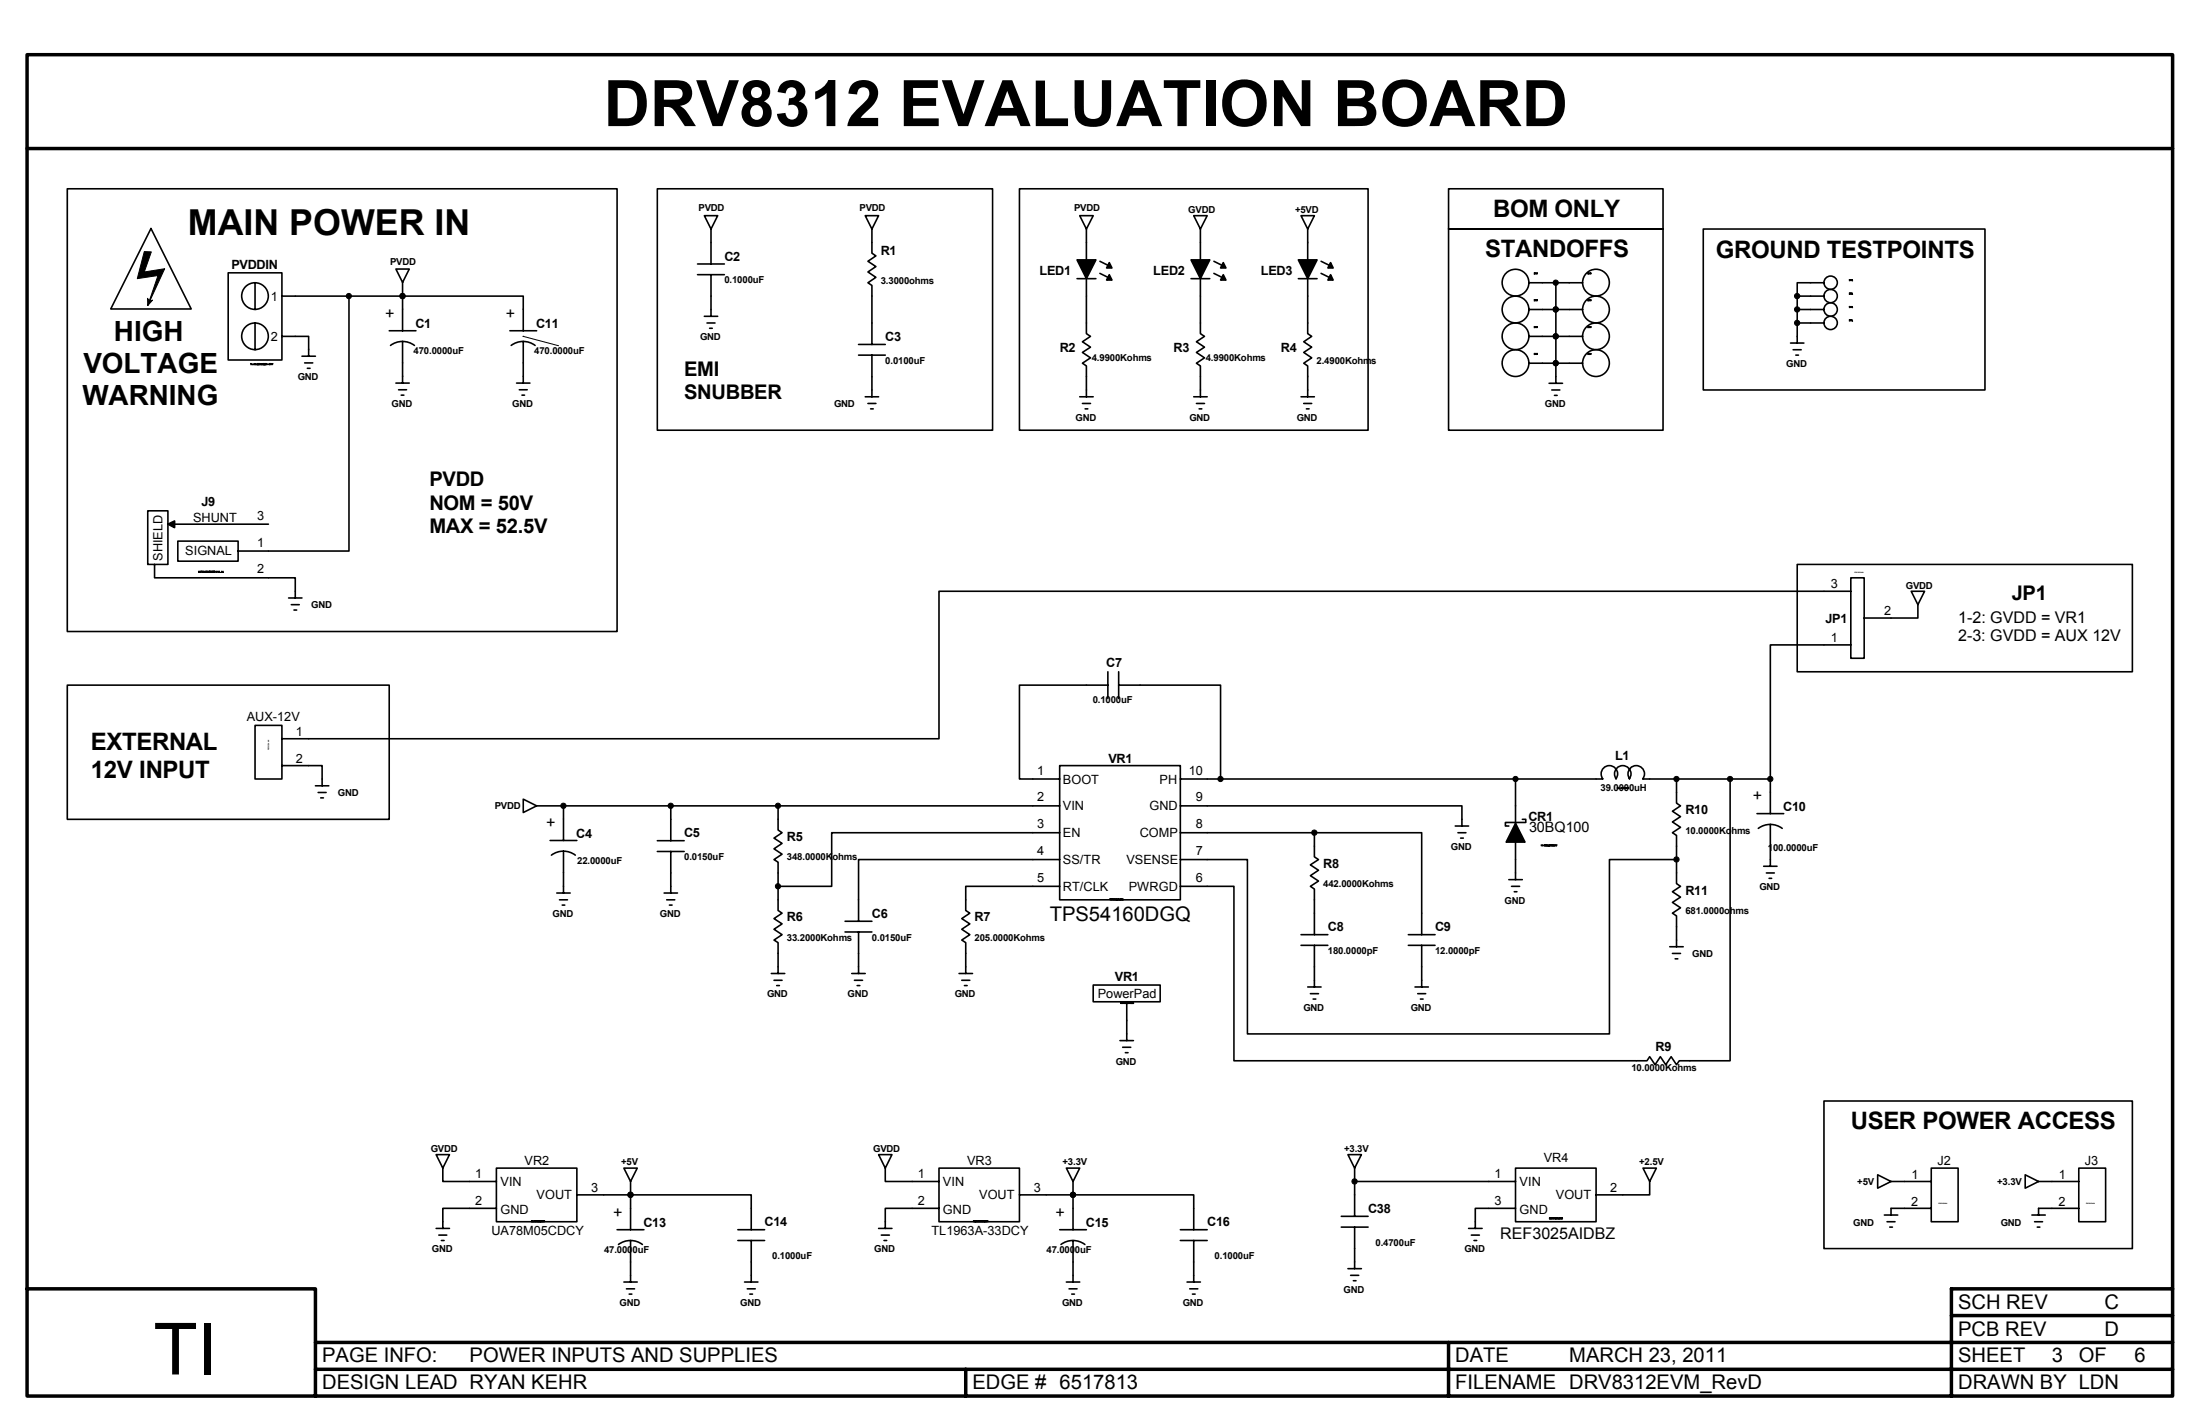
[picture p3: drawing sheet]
<svg xmlns="http://www.w3.org/2000/svg" width="432mm" height="279mm" viewBox="0 0 432 279" stroke-linecap="round" stroke-linejoin="round" font-family="sans-serif">
<g fill="none" stroke="#000" stroke-width=".32">
<path d="M13.2 37h107.9v86.9h-107.9zM129 37h65.8v47.4h-65.8zM200.1 37h68.4v47.4h-68.4zM284.3 37h42.1v7.9h-42.1zM29.6 44.8l7.9 15.8h-15.8zM44.8 53.5h10.5v17.1h-10.5zM50.1 55.5v5.2M55.3 58.1h47.4v6.8M68.5 58.1v50h-21.8M77.7 52.8h2.6l-1.3 2.6zM79 55.4v9.5M136.9 51.8h5.3"/>
<path d="M136.9 53.9h5.3M138.2 42.3h2.7l-1.3 2.6zM139.6 53.9v8.2h-1.4M139.6 44.9v6.9M169.8 42.3h2.6l-1.3 2.6zM171.1 44.9v4.8l.8 .5-1.6 1.1 1.6 1-1.6 1.1 1.6 1-1.6 1.1 .8 .5v11.6M211.4 54.7h3.7M211.9 42.3h2.7l-1.4 2.6zM213.2 44.9v20.6l.8 .5-1.6 1.1 1.6 1-1.6 1.1 1.6 1-1.6 1.1 .8 .5v6.1h-1.3M215.9 51.3l2.1 1M215.9 53.6l2.1 1.1M233.8 54.7h3.6"/>
<path d="M234.3 42.3h2.6l-1.3 2.6zM235.6 44.9v20.6l.8 .5-1.6 1.1 1.6 1-1.6 1.1 1.6 1-1.6 1.1 .8 .5v6.1h-1.3M238.3 51.3l2 1M238.3 53.6l2 1.1M254.8 54.7h3.7M255.4 42.3h2.6l-1.3 2.6zM256.7 44.9v20.6l.8 .5-1.6 1.1 1.6 1-1.6 1.1 1.6 1-1.6 1.1 .8 .5v6.1h-1.3M259.3 51.3l2.1 1M259.3 53.6l2.1 1.1M284.3 44.9h42.1v39.5h-42.1zM300.1 55.5h5.3M310.6 55.5h-5.2v5.2h5.2"/>
<path d="M334.3 44.9h55.3v31.6h-55.3zM352.7 58.1h5.3M358 55.5h-5.3v11.8h-1.3M50.1 63.4v5.2M55.3 66h5.3v3.9h-1.3M59.8 71.2h1.6M60.3 72.3h.6M60.6 69.9h1.3M76.4 64.9h5.2M76.6 67.8a3.9 3.9 0 0 1 4.7 0M78.2 76.5h1.6M78.7 77.5h.6"/>
<path d="M79 67v8.2h-1.3M79 75.2h1.3M100.1 64.9h5.2M100.3 67.8a3.9 3.9 0 0 1 4.7 0M101.9 76.5h1.6M102.4 77.5h.6M102.7 67v8.2h-1.3M102.7 75.2h1.3M138.8 63.4h1.5M139.3 64.4h.5M139.6 62.1h1.3M168.5 67.6h5.3"/>
<path d="M168.5 69.7h5.3M170.3 79.2h1.6M171.1 69.7v8.2h-1.3M171.1 77.9h1.3M212.4 79.2h1.6M213.2 77.9h1.4M234.8 79.2h1.6M235.6 77.9h1.3M255.9 79.2h1.6M256.7 77.9h1.3M300.1 60.7h5.3v14.5h-1.4M300.1 71.3h10.5"/>
<path d="M300.1 66h10.5M304.6 76.5h1.6M305.1 77.6h.5M305.4 75.2h1.3M351.9 68.6h1.6M352.5 69.7h.5M352.7 63.4h5.3M352.7 60.7h5.3M352.7 67.3h1.4M170.9 80.2h.5M213 80.2h.5M235.4 80.2h.5"/>
<path d="M256.4 80.2h.5M29 100.2h4v10.5h-4zM30.3 110.7v2.7h27.7v3.9h-1.4M33 102.8h19.7M34.9 106.2h11.8v3.9h-11.8zM57.2 118.6h1.5M57.7 119.7h.5M58 117.3h1.3M352.7 110.7h65.8v21.1h-65.8zM363.3 113.4h2.6v15.8h-2.6zM363.3 116h-179v28.9h-129M375.1 116h2.6l-1.3 2.6z"/>
<path d="M376.4 118.6v2.7h-10.5M13.2 134.4h63.2v26.4h-63.2zM217.4 134.4h-17.3v18.4h7.9M217.4 131.8v5.3M219.6 134.4h20v18.4M219.6 131.8v5.3M363.3 126.5h-15.8v26.3h-25M50.1 142.3h5.2v10.5h-5.2zM55.3 150.2h7.9v4h-1.3M62.4 155.5h1.6M62.9 156.5h.6M63.2 154.2h1.3"/>
<path d="M102.7 156.8l2.6 1.3-2.6 1.3zM105.3 158.1h102.7M110.6 158.1v6.8M131.7 158.1v6.9M152.7 158.1v4.8l.8 .5-1.6 1 1.6 1.1-1.6 1 1.6 1.1-1.6 1.1 .8 .5v9.4l.8 .6-1.6 1 1.6 1.1-1.6 1 1.6 1.1-1.6 1 .8 .6v6h-1.3M208 150.2h23.7v26.4h-23.7zM231.7 158.1h55.2v4h-1.3M231.7 152.8h82.9M297.5 152.8v19.8h-1.4M314.6 152.8a1.61 1.61 0 0 1 .2-2.2 1.61 1.61 0 0 1 2.2 0 1.61 1.61 0 0 1 .2 2.2M317.2 152.8a1.61 1.61 0 0 1 .2-2.2 1.61 1.61 0 0 1 2.2 0 1.61 1.61 0 0 1 .2 2.2M319.8 152.8a1.61 1.61 0 0 1 .3-2.2 1.61 1.61 0 0 1 2.1 0 1.61 1.61 0 0 1 .2 2.2"/>
<path d="M329.1 152.8v4.8l.7 .5-1.5 1.1 1.5 1-1.5 1.1 1.5 1-1.5 1.1 .8 .5v9.5l.7 .5-1.5 1.1 1.5 1-1.5 1.1 1.5 1-1.5 1.1 .8 .5v6.1h-1.4M339.6 152.8v55.3h-10l-.5 .8-1.1-1.6-1.1 1.6-1-1.6-1.1 1.6-1-1.6-.5 .8h-81.1v-34.2h-10.5M344.8 159.6h5.3M347.5 152.8v6.8M108 164.9h5.2M108.2 167.8a3.9 3.9 0 0 1 4.7 0M109.8 176.6h1.6M110.3 177.6h.5M110.6 167v8.2h-1.3M110.6 175.2h1.3M129 165h5.3M129 167.1h5.3"/>
<path d="M130.9 176.6h1.5M131.4 177.6h.5M131.7 167.1v8.1h-1.4M131.7 175.2h1.3M208 163.4h-44.8v10.5h-10.5M208 173.9h-18.5v4.7l.9 .6-1.6 1 1.6 1.1-1.6 1 1.6 1.1-1.6 1 .7 .6v6h-1.3M208 168.7h-39.5v12.1M231.7 168.7h13.1v34.2h71.1v-34.2h13.2M231.7 163.4h47.3v20M258 163.4v4.7l.8 .6-1.6 1 1.6 1.1-1.6 1 1.6 1.1-1.6 1 .8 .5v9M286.2 163.4h1.5M286.7 164.4h.5"/>
<path d="M286.9 162.1h1.3M296.7 173.9h1.6M297.2 175h.5M297.5 172.6h1.3M298.8 160.8h.7v.6h-4v.7h.6M345.1 162.5a3.9 3.9 0 0 1 4.7 0M346.7 171.3h1.6M347.2 172.3h.5M347.5 161.8v8.2h-1.3M347.5 170h1.3M151.9 192.3h1.6M152.4 193.4h.6"/>
<path d="M152.7 191h1.3M165.9 180.8h5.2M165.9 182.9h5.2M167.7 192.3h1.6M168.2 193.4h.6M168.5 182.9v8.1h-1.3M168.5 191h1.3M188.8 192.3h1.6M189.3 193.4h.5M189.5 191h1.4M214.6 193.3h13.1v3.3h-13.1zM221.1 196.6v7.6h-1.3"/>
<path d="M255.4 183.4h5.2M255.4 185.5h5.2M257.2 195h1.6M257.7 196h.6M258 185.5v8.2h-1.3M258 193.7h1.3M276.4 183.4h5.3M276.4 185.5h5.3M278.3 195h1.5M278.8 196h.5M279 185.5v8.2h-1.3M279 193.7h1.4"/>
<path d="M328.3 187.1h1.5M328.8 188.1h.5M329.1 185.8h1.3M220.3 205.5h1.6M220.9 206.5h.5M221.1 204.2h1.4M358 216h60.5v29h-60.5zM85.6 226.5h2.6l-1.3 2.7zM86.9 229.2v2.6h10.5M97.4 229.2h15.8v10.5h-15.8zM97.4 237.1h-10.5v3.9h-1.3M113.2 234.4h34.2v6.9"/>
<path d="M122.4 229.2h2.7l-1.3 2.6zM123.8 231.8v9.5M172.4 226.5h2.7l-1.3 2.7zM173.8 229.2v2.6h10.5M184.3 229.2h15.8v10.5h-15.8zM184.3 237.1h-10.5v3.9h-1.4M200.1 234.4h34.2v6.9M209.3 229.2h2.6l-1.3 2.6zM210.6 231.8v9.5M263.2 238.7h5.3M264.6 226.5h2.6l-1.3 2.7zM265.9 229.2v9.5"/>
<path d="M265.9 231.8h31.6M297.5 229.2h15.8v10.5h-15.8zM297.5 237.1h-7.9v3.9h-1.4M322.5 229.2h2.6l-1.3 2.6zM323.8 231.8v2.6h-10.5M368.5 230.5l2.7 1.3-2.7 1.3zM370.4 239.7h1.5M371.2 231.8h7.9M371.2 238.4h1.3M379.1 229.2h5.2v10.5h-5.2zM379.1 237.1h-7.9v1.3h-1.4M397.5 230.5l2.6 1.3-2.6 1.3z"/>
<path d="M399.3 239.7h1.6M400.1 231.8h7.9M400.1 238.4h1.3M408 229.2h5.3v10.5h-5.3zM408 237.1h-7.9v1.3h-1.3M86.1 242.3h1.6M86.6 243.4h.6M86.9 241h1.3M121.1 241.3h5.3M121.4 244.2a3.9 3.9 0 0 1 4.7 0M123 252.9h1.5M123.5 253.9h.5"/>
<path d="M123.8 243.4v8.1h-1.4M123.8 251.5h1.3M144.8 243.4h5.3M144.8 241.3h5.3M146.7 252.9h1.5M147.2 253.9h.5M147.4 243.4v8.1h-1.3M147.4 251.5h1.4M173 242.3h1.6M173.5 243.4h.5M173.8 241h1.3M208 241.3h5.2"/>
<path d="M208.2 244.2a3.9 3.9 0 0 1 4.7 0M209.8 252.9h1.6M210.4 253.9h.5M210.6 243.4v8.1h-1.3M210.6 251.5h1.3M231.7 243.4h5.2M231.7 241.3h5.2M233.5 252.9h1.6M234 253.9h.6M234.3 243.4v8.1h-1.3M234.3 251.5h1.3M263.2 240.8h5.3"/>
<path d="M265.1 250.2h1.6M265.6 251.3h.5M265.9 240.8v8.1h-1.3M265.9 248.9h1.3M288.8 242.3h1.6M289.3 243.4h.5M289.6 241h1.3M370.9 240.8h.5M399.9 240.8h.5"/>
<circle cx="50" cy="58.1" r="2.62"/>
<circle cx="297.5" cy="55.5" r="2.63"/>
<circle cx="313.2" cy="55.5" r="2.63"/>
<circle cx="359.3" cy="55.5" r="1.31"/>
<circle cx="359.3" cy="58.1" r="1.31"/>
<circle cx="50" cy="66" r="2.62"/>
<circle cx="297.5" cy="60.7" r="2.63"/>
<circle cx="297.5" cy="71.2" r="2.63"/>
<circle cx="297.5" cy="66" r="2.62"/>
<circle cx="313.2" cy="60.7" r="2.63"/>
<circle cx="313.2" cy="71.2" r="2.63"/>
<circle cx="313.2" cy="66" r="2.62"/>
<circle cx="359.3" cy="60.7" r="1.31"/>
<circle cx="359.3" cy="63.4" r="1.31"/>
</g>
<g fill="#000" stroke="#000" stroke-width=".2">
<path d="M28.3 49.4h1.4l-1.4 4 4-.7-3.3 7.2 2-5.8-4.1 .6z" fill-rule="evenodd"/>
<path d="M29 58.5l.3 .6 .7-.2-1 1z" fill-rule="evenodd"/>
<circle cx="68.5" cy="58.1" r=".52"/>
<circle cx="79" cy="58.1" r=".52"/>
<circle cx="305.3" cy="55.5" r=".52"/>
<circle cx="352.7" cy="58.1" r=".52"/>
<circle cx="305.3" cy="71.3" r=".52"/>
<circle cx="305.3" cy="66" r=".52"/>
<circle cx="305.3" cy="60.7" r=".52"/>
<circle cx="352.7" cy="63.4" r=".52"/>
<circle cx="352.7" cy="60.7" r=".52"/>
<circle cx="110.6" cy="158.1" r=".52"/>
<circle cx="131.6" cy="158.1" r=".52"/>
<circle cx="152.7" cy="158.1" r=".52"/>
<circle cx="239.6" cy="152.8" r=".52"/>
<circle cx="297.5" cy="152.8" r=".51"/>
<circle cx="329" cy="152.8" r=".52"/>
<circle cx="339.6" cy="152.8" r=".52"/>
<circle cx="347.5" cy="152.8" r=".52"/>
<circle cx="152.7" cy="173.9" r=".52"/>
<circle cx="258" cy="163.4" r=".52"/>
<circle cx="329" cy="168.6" r=".52"/>
<circle cx="123.7" cy="234.4" r=".52"/>
<circle cx="210.6" cy="234.4" r=".52"/>
<circle cx="265.9" cy="231.8" r=".52"/>
</g>
<g fill="#000" stroke="#000" stroke-width=".32">
<path d="M211.4 51h3.7l-1.9 3.7z" fill-rule="evenodd"/>
<path d="M217.7 51.5l.5 1.1h-1z" fill-rule="evenodd"/>
<path d="M217.7 53.9l.5 1h-1z" fill-rule="evenodd"/>
<path d="M233.8 51h3.6l-1.8 3.7z" fill-rule="evenodd"/>
<path d="M240.1 51.5l.5 1.1h-1z" fill-rule="evenodd"/>
<path d="M240.1 53.9l.5 1h-1z" fill-rule="evenodd"/>
<path d="M254.8 51h3.7l-1.8 3.7z" fill-rule="evenodd"/>
<path d="M261.2 51.5l.5 1.1h-1.1z" fill-rule="evenodd"/>
<path d="M261.2 53.9l.5 1h-1.1z" fill-rule="evenodd"/>
<path d="M33 102.8l1.3-.6v1.3z" fill-rule="evenodd"/>
<path d="M297.5 161.5l1.8 3.7h-3.7z" fill-rule="evenodd"/>
</g>
<g fill="none" stroke="#000" stroke-width=".2">
<path d="M301.1 58.8l.1 .3M301.1 53.6l.1 .2M301.3 53.6v.2zM301.3 58.8v.3zM301.5 58.8v.1M301.5 58.9v.2M301.5 53.5v.1M301.5 53.6v.2M301.7 53.6v.2zM301.7 58.8v.3zM311.6 58.8l.1 .3M311.6 53.6l.1 .2"/>
<path d="M311.8 53.6v.2zM311.8 58.8v.3zM312 58.8v.1M312 58.9h.1l-.1 .2M312 53.5v.1M312 53.6h.1l-.1 .2M312.2 53.6l.1 .2zM312.3 58.8v.3zM363.1 54.8l-.2 .3M363.1 57.5h-.2l.2 .2h-.2M363.1 54.9l.1 .2zM363.2 57.5v.2z"/>
<path d="M363.3 54.9l.1 .2zM363.4 57.5v.2zM363.5 54.9l.1 .2M363.5 57.5l.1 .2M49.2 71.3h.1M49.2 71.3v.3M49.4 71.5l.1-.1h-.1l.1 .2M49.7 71.5l-.1-.1v.2M49.8 71.6v-.2h.2v.2M49.8 71.4v.2M50.1 71.3v.3M50.1 71.6v-.2l.1 .2"/>
<path d="M50.3 71.4h.1v.2zM50.4 71.5v.1M50.5 71.4h.1M50.6 71.6h-.1v-.3l.1 .3M50.6 71.3l.1 .3zM50.7 71.4h.1l-.1-.1v.3h.1l-.1-.2M50.9 71.3v.3M50.9 71.3h-.1l.1 .1-.1 .2M51.1 71.4h.1l-.1 .2zM51.1 71.3v.3zM51.3 71.3v.3zM51.4 71.4h-.1l.1 .2"/>
<path d="M51.4 71.3v.3M51.5 71.5v.1M51.5 71.4l-.1 .1M51.6 71.3l-.1 .3M51.9 71.5l-.2 .1 .1-.2-.2-.1 .2 .1-.2 .2h.2M51.9 71.3l.1 .3zM52 71.4l.1 .2M52.2 71.3h-.1l.1 .1-.1 .2M52.2 71.4h-.1l.1 .2-.1-.1M52.3 71.6l.1-.3 .1 .3M52.3 71.5h.1M52.6 71.5h.1"/>
<path d="M52.8 71.4l.1 .2M53.1 71.3h-.1l.1 .3h-.1M53.2 71.4l.1 .2zM53.4 71.3l.1 .3 .1-.3M102.7 66l6.9 1.8M301.1 64.1l.1 .2M301.1 69.4l.1 .2M301.3 69.4v.2zM301.3 64.1v.2zM301.5 64.1v.1M301.5 64.2v.1M301.5 69.3v.1"/>
<path d="M301.5 69.4v.2M301.7 69.4v.2zM301.7 64.1v.2zM311.6 64.1l.1 .2M311.6 69.4l.1 .2M311.8 69.4v.2zM311.8 64.1v.2zM312 64.1v.1M312 64.2h.1l-.1 .1M312 69.3v.1M312 69.4h.1l-.1 .2M312.2 69.4l.1 .2z"/>
<path d="M312.3 64.1v.2zM363.1 60.1l-.2 .3M363.1 62.7l-.2 .3M363.2 60.1v.3zM363.2 62.7v.3zM363.4 60.1v.3zM363.4 62.7v.3zM363.5 60.2l.1 .2M363.5 62.8l.1 .2M39.1 112.1h-.2l.2 .2h-.2M39.2 112.1v.2l.1-.2M39.4 112.1v.2"/>
<path d="M39.6 112.1h.1M39.6 112.1v.2M39.9 112.1h-.1v.2h.1M40 112.1v.2M40 112.2h.1M40.1 112.1v.2M40.4 112.1h-.1v.2h.1M40.4 112.2l.1-.1h-.1v.2M40.5 112.1h.1l-.1 .2zM40.6 112.2v.1M40.7 112.3v-.2l.2 .2-.1-.2-.1 .2M40.7 112.2h.2"/>
<path d="M41 112.2h.1M41 112.2l.1-.1h-.1v.2M41.1 112.1h-.1v.2M41.2 112.1h.1M41.2 112.1v.2M41.3 112.1h-.1v.2h.1M41.4 112.1h.1l-.1 .2M41.6 112.1l.1 .2v-.2l-.1 .1v-.1v.2M41.8 112.1v.2M41.8 112.1h.2l-.2 .2h.2v-.2l.1 .2v-.2l.1 .2M42.1 112.1v.2M42.2 112.1l-.1 .2"/>
<path d="M42.3 112.2h.1M42.5 112.2l.1-.1h-.1v.2M42.7 112.1l.1 .2 .1-.2M43 112.2l.1-.1h-.1v.2M43.1 112.2v.1M43.3 112.3h.1M43.5 112.1l.1 .2M43.7 112.3h.1M43.8 112.1l.1 .2M317.4 154.6h.1M317.5 154.5h-.1l.1 .2M317.6 154.5l.1 .2"/>
<path d="M317.8 154.5l.1 .2M318 154.6h.1M318.3 154.5h-.1l.1 .2M318.4 154.5h.1M318.5 154.5v.2M318.6 154.5l.1 .2 .1-.2M318.9 154.5v.1M318.9 154.6h.1l-.1 .1M319.2 154.6l-.1-.1h.1l-.1 .2M319.3 154.5l.1 .2zM319.5 154.7v-.2l.1 .1 .1-.1v.2M217.8 176.3h.3"/>
<path d="M217.9 176.3v.3M218 176.6v-.3l.1 .3M218.2 176.5l.2-.2-.3 .3M218.4 176.6v-.3v.2l.1-.2v.3M218.6 176.4h-.1l.1 .2h-.1M218.7 176.4h-.1l.1 .2h-.1M218.8 176.3l-.1 .3M218.9 176.3l.1 .3zM219 176.3l-.1 .3h.1M219 176.5v.1M219.1 176.5l.1-.2-.1 .3M219.1 176.4l.1 .2"/>
<path d="M219.3 176.4l.1 .2M219.4 176.3v.3h.1l-.1-.1M219.5 176.4l.1 .2zM219.7 176.3l.1 .3zM219.7 176.5h.1M219.9 176.3l.1 .3zM220 176.3l-.1 .3 .1-.2M220.2 176.3l.1 .3zM220.2 176.3h-.1l.1 .3-.1-.2M220.2 176.6h.1M220.3 176.3l.2 .3zM220.4 176.6h.1"/>
<path d="M302.5 165.8v.2l.1-.2M302.8 165.8h-.1l.1 .2h-.1M302.9 165.9h.1M303 165.8v.2l.1-.2 .1 .1M303.1 165.9h.2l-.2 .1M303.2 165.8v.2M303.4 165.8v.2zM303.5 165.8h-.1l.1 .2h-.1M303.6 165.8v.2M303.6 165.9l.1 .1h-.1v-.2l.1 .1M303.7 165.8v.2M303.8 165.8l.1 .2z"/>
<path d="M303.8 166l.1-.2 .1 .2M303.8 165.9h.1M303.8 166h.1M304 165.8v.2l.1-.1M304.1 165.8v.1l.1-.1M304.2 165.8v.2zM304.4 166h.1M304.5 165.8v.2zM304.6 165.8h.1M304.7 165.8h-.1l.1 .2h-.1M304.7 165.8v.2M304.8 165.9l.1-.1-.1 .2"/>
<path d="M304.9 165.9v.1v-.2l-.1 .1v-.1v.2M305.1 165.9l.1-.1-.1 .2M305.2 165.8h-.1l.1 .2M305.3 165.9l.1-.1-.1 .2h.1v-.1M305.5 165.9h.1M305.6 165.8l-.1 .2M219.9 196.7h.3M219.9 196.7v.2M220.1 196.7l-.1 .2M220.1 196.7v.2M220.3 196.8l.1-.1-.2 .2M220.4 196.9v-.2l.1 .1 .1-.1v.2"/>
<path d="M220.6 196.7h-.1l.1 .2h-.1M220.8 196.7h-.1l.1 .2h-.1M220.9 196.7l-.1 .2M220.9 196.7l.1 .2zM221 196.7v.2h.1M221.1 196.8v.1M221.1 196.8l.1-.1-.1 .2M221.2 196.7l.1 .2M221.3 196.7l.1 .2M221.4 196.7v.2h.1l-.1-.1M221.6 196.7v.2zM221.8 196.7v.2z"/>
<path d="M221.8 196.8h.1M222 196.7v.2zM222.1 196.7l-.1 .2v-.1M222.2 196.7l.2 .2zM222.2 196.7h-.1l.1 .2v-.1M222.3 196.9h.1M222.4 196.7l.1 .2zM222.5 196.9h.1M104.3 239.5h.2l-.1 .3M104.4 239.5l-.1 .3M104.5 239.8l.1-.3v.3M104.5 239.6h.1"/>
<path d="M104.8 239.5h.1v.3M104.9 239.5h-.1l.1 .3-.1-.1M105 239.5l.1 .3zM105.1 239.5l.1 .3zM105.2 239.8v-.3l.1 .1 .1-.1v.3M105.3 239.5h.1M105.3 239.5v.3M105.5 239.5l.1 .3M105.5 239.5v.3zM105.7 239.5l.1 .3M105.8 239.5l-.1 .3M105.9 239.5h.1l-.1 .3"/>
<path d="M106 239.5h-.1l.1 .3M106.1 239.5v.3zM106.1 239.6h.1M106.3 239.5l.1 .3zM106.4 239.5h-.1l.1 .3M106.5 239.5l.1 .1 .1-.1h-.1l.1 .3M106.6 239.6v.2M106.7 239.5l.1 .1 .1-.1M106.7 239.6l.1-.1-.1 .3M106.8 239.6v.2M191 239.5h.3v.3M191.1 239.5v.3"/>
<path d="M191.2 239.5v.3M191.2 239.5l.1 .3M191.5 239.5l.1 .3h-.1M191.7 239.6l-.1-.1h.1l-.1 .3M191.8 239.5h-.1l.1 .3-.1-.1M191.9 239.5l-.1 .3 .1-.1-.1-.1M191.9 239.5l.1 .3zM192 239.5l.1 .1M192 239.6h.1l-.1 .2M192.1 239.5h.1M192.2 239.5v.3M192.2 239.8l.1-.3 .1 .3"/>
<path d="M192.2 239.6h.1M192.3 239.5l.1 .3M192.5 239.6h.1M192.6 239.5l.1 .3M192.7 239.5l.2 .1-.1 .2M192.7 239.6h.1l-.1 .2M192.8 239.5v.1M192.9 239.5l.1 .1M192.9 239.6v.2M193 239.6h.1M193.1 239.5l.1 .3zM193.2 239.5v.3z"/>
<path d="M193.4 239.5h-.1l.1 .3M193.6 239.5l.1 .1 .1-.1M193.6 239.6v.2M193.7 239.6v.2M193.7 239.5l-.1 .1-.2-.1 .1 .3M193.8 239.6l.1-.1-.1 .3M193.9 239.6v.2M304.1 239.1h.1l-.1-.2v.3v-.3h.2l-.1 .3M304.2 239.1v.1M304.3 239h.1M304.4 238.9l-.1 .3h.2l.1-.3M304.5 239h.1"/>
<path d="M304.7 239h-.1l.1 .2-.1-.1M304.7 238.9l.1 .1M304.7 239h.1l-.1 .2M304.9 238.9l.1 .3zM304.9 239l.1 .2zM305.1 238.9h.1M305.2 239l.1 .2M305.2 238.9v.3M305.3 239l.1 .2M305.4 238.9l-.1 .3M305.5 238.9l.1 .1M305.5 239l.1 .2h-.1l.1-.3 .1 .3"/>
<path d="M305.5 239.1h.1M305.7 238.9v.3M305.7 239.1h.1M305.9 238.9l.1 .3zM306.1 239l.1-.1-.1 .3h.1l.1-.2-.1-.1 .1 .3-.1-.2M306.4 238.9l.1 .3M306.6 239h.1l-.1 .2M306.6 238.9v.3M306.7 238.9l-.1 .1"/>
</g>
<path d="M5.3 10.7h421.1v263.2h-421.1zM5.3 29.1h421.1M5.3 252.9h56.6v21M383 258.1h43.4M426.4 252.9h-43.4v21M61.9 263.4h364.5M61.9 268.7h364.5M189.5 268.7v5.2M284.3 263.4v10.5" fill="none" stroke="#000" stroke-width=".68"/>
<text font-size="14.1" x="30.1" y="269.7">TI</text>
<text font-size="12.6" x="118.5" y="24.7">DRV8312 EVALUATION BOARD</text>
<text font-size="7" x="36.9" y="46">MAIN POWER IN</text>
<g font-size="5.5">
<text x="22.4" y="66.8">HIGH</text>
<text x="16.4" y="73.1">VOLTAGE</text>
<text x="16.2" y="79.4">WARNING</text>
</g>
<g font-size="4.7">
<text x="293.1" y="42.6">BOM ONLY</text>
<text x="291.5" y="50.5">STANDOFFS</text>
<text x="336.8" y="50.5">GROUND TESTPOINTS</text>
<text x="17.8" y="147.2">EXTERNAL</text>
<text x="17.8" y="152.6">12V INPUT</text>
<text x="363.3" y="221.6">USER POWER ACCESS</text>
</g>
<g font-size="4">
<text x="134.3" y="73.7">EMI</text>
<text x="134.3" y="78.2">SNUBBER</text>
<text x="84.3" y="95.4">PVDD</text>
<text x="84.3" y="100">NOM = 50V</text>
<text x="84.3" y="104.5">MAX = 52.5V</text>
<text x="394.8" y="117.7">JP1</text>
<text x="206" y="180.6">TPS54160DGQ</text>
<text x="384.3" y="256.8">SCH REV</text>
<text x="413.1" y="256.8">C</text>
<text x="384.3" y="262.1">PCB REV</text>
<text x="413.1" y="262.1">D</text>
<text x="63.2" y="267.3">PAGE INFO:</text>
<text x="92.2" y="267.3">POWER INPUTS AND SUPPLIES</text>
<text x="285.6" y="267.3">DATE</text>
<text x="308" y="267.3">MARCH 23, 2011</text>
<text x="384.3" y="267.3">SHEET</text>
<text x="402.7" y="267.3">3</text>
<text x="408" y="267.3">OF</text>
<text x="419" y="267.3">6</text>
<text x="63.2" y="272.6">DESIGN LEAD RYAN KEHR</text>
<text x="190.9" y="272.6">EDGE # 6517813</text>
<text x="285.6" y="272.6">FILENAME DRV8312EVM_RevD</text>
<text x="384.3" y="272.6">DRAWN BY LDN</text>
</g>
<g font-size="3.2">
<text x="75.6" y="62.5">+</text>
<text x="99.3" y="62.5">+</text>
<text x="384.3" y="122.2">1-2: GVDD = VR1</text>
<text x="384.3" y="125.8">2-3: GVDD = AUX 12V</text>
<text x="344" y="157.2">+</text>
<text x="107.2" y="162.5">+</text>
<text x="120.3" y="238.9">+</text>
<text x="207.2" y="238.9">+</text>
<text x="294.5" y="243.1">REF3025AIDBZ</text>
</g>
<text font-size="2.8" x="300.1" y="163.3">30BQ100</text>
<g font-size="2.5">
<text x="45.4" y="52.8">PVDDIN</text>
<text x="142.2" y="51.1">C2</text>
<text x="172.9" y="50">R1</text>
<text x="204" y="53.9">LED1</text>
<text x="226.4" y="53.9">LED2</text>
<text x="247.5" y="53.9">LED3</text>
<text x="53.2" y="59">1</text>
<text x="81.5" y="64.4">C1</text>
<text x="105.2" y="64.4">C11</text>
<text x="53.2" y="67">2</text>
<text x="173.8" y="66.9">C3</text>
<text x="208" y="69">R2</text>
<text x="230.4" y="69">R3</text>
<text x="251.4" y="69">R4</text>
<text x="39.5" y="99.2">J9</text>
<text x="50.5" y="102">3</text>
<text x="37.9" y="102.4">SHUNT</text>
<text x="50.5" y="107.3">1</text>
<text x="31.9" y="110.1" transform="rotate(-90 31.9 110.1)">SHIELD</text>
<text x="36.4" y="109">SIGNAL</text>
<text x="50.5" y="112.5">2</text>
<text x="359.3" y="115.5">3</text>
<text x="358.3" y="122.2">JP1</text>
<text x="359.3" y="126">1</text>
<text x="369.8" y="120.7">2</text>
<text x="217.1" y="130.9">C7</text>
<text x="48.4" y="141.6">AUX-12V</text>
<text x="58.1" y="144.4">1</text>
<text x="58.1" y="149.7">2</text>
<text x="217.6" y="149.7">VR1</text>
<text x="317" y="149.1">L1</text>
<text x="203.6" y="152">1</text>
<text x="208.6" y="153.7">BOOT</text>
<text x="227.6" y="153.7">PH</text>
<text x="233.3" y="152">10</text>
<text x="203.6" y="157.2">2</text>
<text x="208.6" y="159">VIN</text>
<text x="225.6" y="159">GND</text>
<text x="234.7" y="157.2">9</text>
<text x="300" y="161">CR1</text>
<text x="330.8" y="159.7">R10</text>
<text x="350" y="159.2">C10</text>
<text x="113.1" y="164.4">C4</text>
<text x="134.3" y="164.3">C5</text>
<text x="154.5" y="165">R5</text>
<text x="203.6" y="162.5">3</text>
<text x="203.6" y="167.8">4</text>
<text x="208.6" y="164.3">EN</text>
<text x="223.7" y="164.3">COMP</text>
<text x="234.7" y="167.8">7</text>
<text x="234.7" y="162.5">8</text>
<text x="203.6" y="173.1">5</text>
<text x="208.6" y="169.5">SS/TR</text>
<text x="221.1" y="169.5">VSENSE</text>
<text x="234.7" y="173.1">6</text>
<text x="259.7" y="170.3">R8</text>
<text x="208.6" y="174.8">RT/CLK</text>
<text x="221.6" y="174.8">PWRGD</text>
<text x="330.8" y="175.5">R11</text>
<text x="154.5" y="180.8">R6</text>
<text x="171.1" y="180.1">C6</text>
<text x="191.3" y="180.8">R7</text>
<text x="260.6" y="182.7">C8</text>
<text x="281.7" y="182.7">C9</text>
<text x="215.5" y="195.7">PowerPad</text>
<text x="218.8" y="192.4">VR1</text>
<text x="325" y="206.3">R9</text>
<text x="93.3" y="231.2">1</text>
<text x="98.2" y="232.7">VIN</text>
<text x="103" y="228.5">VR2</text>
<text x="116" y="233.8">3</text>
<text x="180.1" y="231.2">1</text>
<text x="185.1" y="232.7">VIN</text>
<text x="189.8" y="228.5">VR3</text>
<text x="202.9" y="233.8">3</text>
<text x="293.3" y="231.2">1</text>
<text x="298.3" y="232.7">VIN</text>
<text x="303" y="228">VR4</text>
<text x="316" y="233.8">2</text>
<text x="375.2" y="231.3">1</text>
<text x="380.3" y="228.6">J2</text>
<text x="404.1" y="231.3">1</text>
<text x="409.2" y="228.6">J3</text>
<text x="93.3" y="236.5">2</text>
<text x="98.2" y="238.2">GND</text>
<text x="105.3" y="235.3">VOUT</text>
<text x="180.1" y="236.5">2</text>
<text x="185.1" y="238.2">GND</text>
<text x="192.2" y="235.3">VOUT</text>
<text x="268.5" y="238">C38</text>
<text x="293.3" y="236.5">3</text>
<text x="298.3" y="238.2">GND</text>
<text x="305.4" y="235.3">VOUT</text>
<text x="375.1" y="236.5">2</text>
<text x="404.1" y="236.5">2</text>
<text x="96.4" y="242.3">UA78M05CDCY</text>
<text x="126.3" y="240.8">C13</text>
<text x="150.1" y="240.6">C14</text>
<text x="182.8" y="242.3">TL1963A-33DCY</text>
<text x="213.1" y="240.8">C15</text>
<text x="236.9" y="240.6">C16</text>
</g>
<g font-size="1.9">
<text x="137.1" y="41.5">PVDD</text>
<text x="168.7" y="41.5">PVDD</text>
<text x="210.8" y="41.5">PVDD</text>
<text x="233.2" y="41.8">GVDD</text>
<text x="254.2" y="41.8">+5VD</text>
<text x="76.6" y="51.9">PVDD</text>
<text x="142.2" y="55.6">0.1000uF</text>
<text x="172.9" y="55.6">3.3000ohms</text>
<text x="81.2" y="69.5">470.0000uF</text>
<text x="104.9" y="69.5">470.0000uF</text>
<text x="137.4" y="66.7">GND</text>
<text x="173.8" y="71.4">0.0100uF</text>
<text x="214.3" y="70.8">4.9900Kohms</text>
<text x="236.7" y="70.8">4.9900Kohms</text>
<text x="258.4" y="71.4">2.4900Kohms</text>
<text x="58.4" y="74.6">GND</text>
<text x="350.6" y="72">GND</text>
<text x="76.9" y="79.9">GND</text>
<text x="100.5" y="79.9">GND</text>
<text x="163.7" y="79.9">GND</text>
<text x="211.1" y="82.5">GND</text>
<text x="233.4" y="82.5">GND</text>
<text x="254.5" y="82.5">GND</text>
<text x="303.2" y="79.9">GND</text>
<text x="61.1" y="119.4">GND</text>
<text x="374.1" y="115.5">GVDD</text>
<text x="214.5" y="138">0.1000uF</text>
<text x="314.2" y="155.2">39.0000uH</text>
<text x="66.3" y="156.2">GND</text>
<text x="97.1" y="158.7">PVDD</text>
<text x="284.8" y="166.8">GND</text>
<text x="330.8" y="163.6">10.0000Kohms</text>
<text x="347" y="166.9">100.0000uF</text>
<text x="113.3" y="169.5">22.0000uF</text>
<text x="134.3" y="168.8">0.0150uF</text>
<text x="154.5" y="168.8">348.0000Kohms</text>
<text x="108.4" y="179.9">GND</text>
<text x="129.5" y="179.9">GND</text>
<text x="259.7" y="174.1">442.0000Kohms</text>
<text x="295.3" y="177.3">GND</text>
<text x="330.8" y="179.3">681.0000ohms</text>
<text x="345.3" y="174.6">GND</text>
<text x="154.5" y="184.6">33.2000Kohms</text>
<text x="171.1" y="184.6">0.0150uF</text>
<text x="191.3" y="184.6">205.0000Kohms</text>
<text x="260.6" y="187.2">180.0000pF</text>
<text x="281.7" y="187.2">12.0000pF</text>
<text x="332.1" y="187.8">GND</text>
<text x="150.6" y="195.7">GND</text>
<text x="166.3" y="195.7">GND</text>
<text x="187.4" y="195.7">GND</text>
<text x="255.8" y="198.4">GND</text>
<text x="276.9" y="198.4">GND</text>
<text x="219" y="208.9">GND</text>
<text x="320.2" y="210.1">10.0000Kohms</text>
<text x="84.5" y="226">GVDD</text>
<text x="171.4" y="226">GVDD</text>
<text x="263.8" y="226">+3.3V</text>
<text x="121.9" y="228.7">+5V</text>
<text x="208.6" y="228.7">+3.3V</text>
<text x="321.7" y="228.7">+2.5V</text>
<text x="364.5" y="232.5">+5V</text>
<text x="392" y="232.5">+3.3V</text>
<text x="84.8" y="245.7">GND</text>
<text x="118.6" y="245.9">47.0000uF</text>
<text x="171.6" y="245.7">GND</text>
<text x="205.4" y="245.9">47.0000uF</text>
<text x="270" y="244.4">0.4700uF</text>
<text x="287.4" y="245.7">GND</text>
<text x="363.7" y="240.5">GND</text>
<text x="392.7" y="240.5">GND</text>
<text x="151.6" y="247">0.1000uF</text>
<text x="238.4" y="247">0.1000uF</text>
<text x="121.6" y="256.2">GND</text>
<text x="145.3" y="256.2">GND</text>
<text x="208.4" y="256.2">GND</text>
<text x="232.1" y="256.2">GND</text>
<text x="263.7" y="253.6">GND</text>
</g>
<g font-size=".3">
<text x="364" y="112.5">PBC03SAAN</text>
<text x="52.9" y="147.2" transform="rotate(-90 52.9 147.2)">PBC02SAAN</text>
<text x="380.5" y="236.2">PBC02SAAN</text>
<text x="409.4" y="236.2">PBC02SAAN</text>
</g>
</svg>
